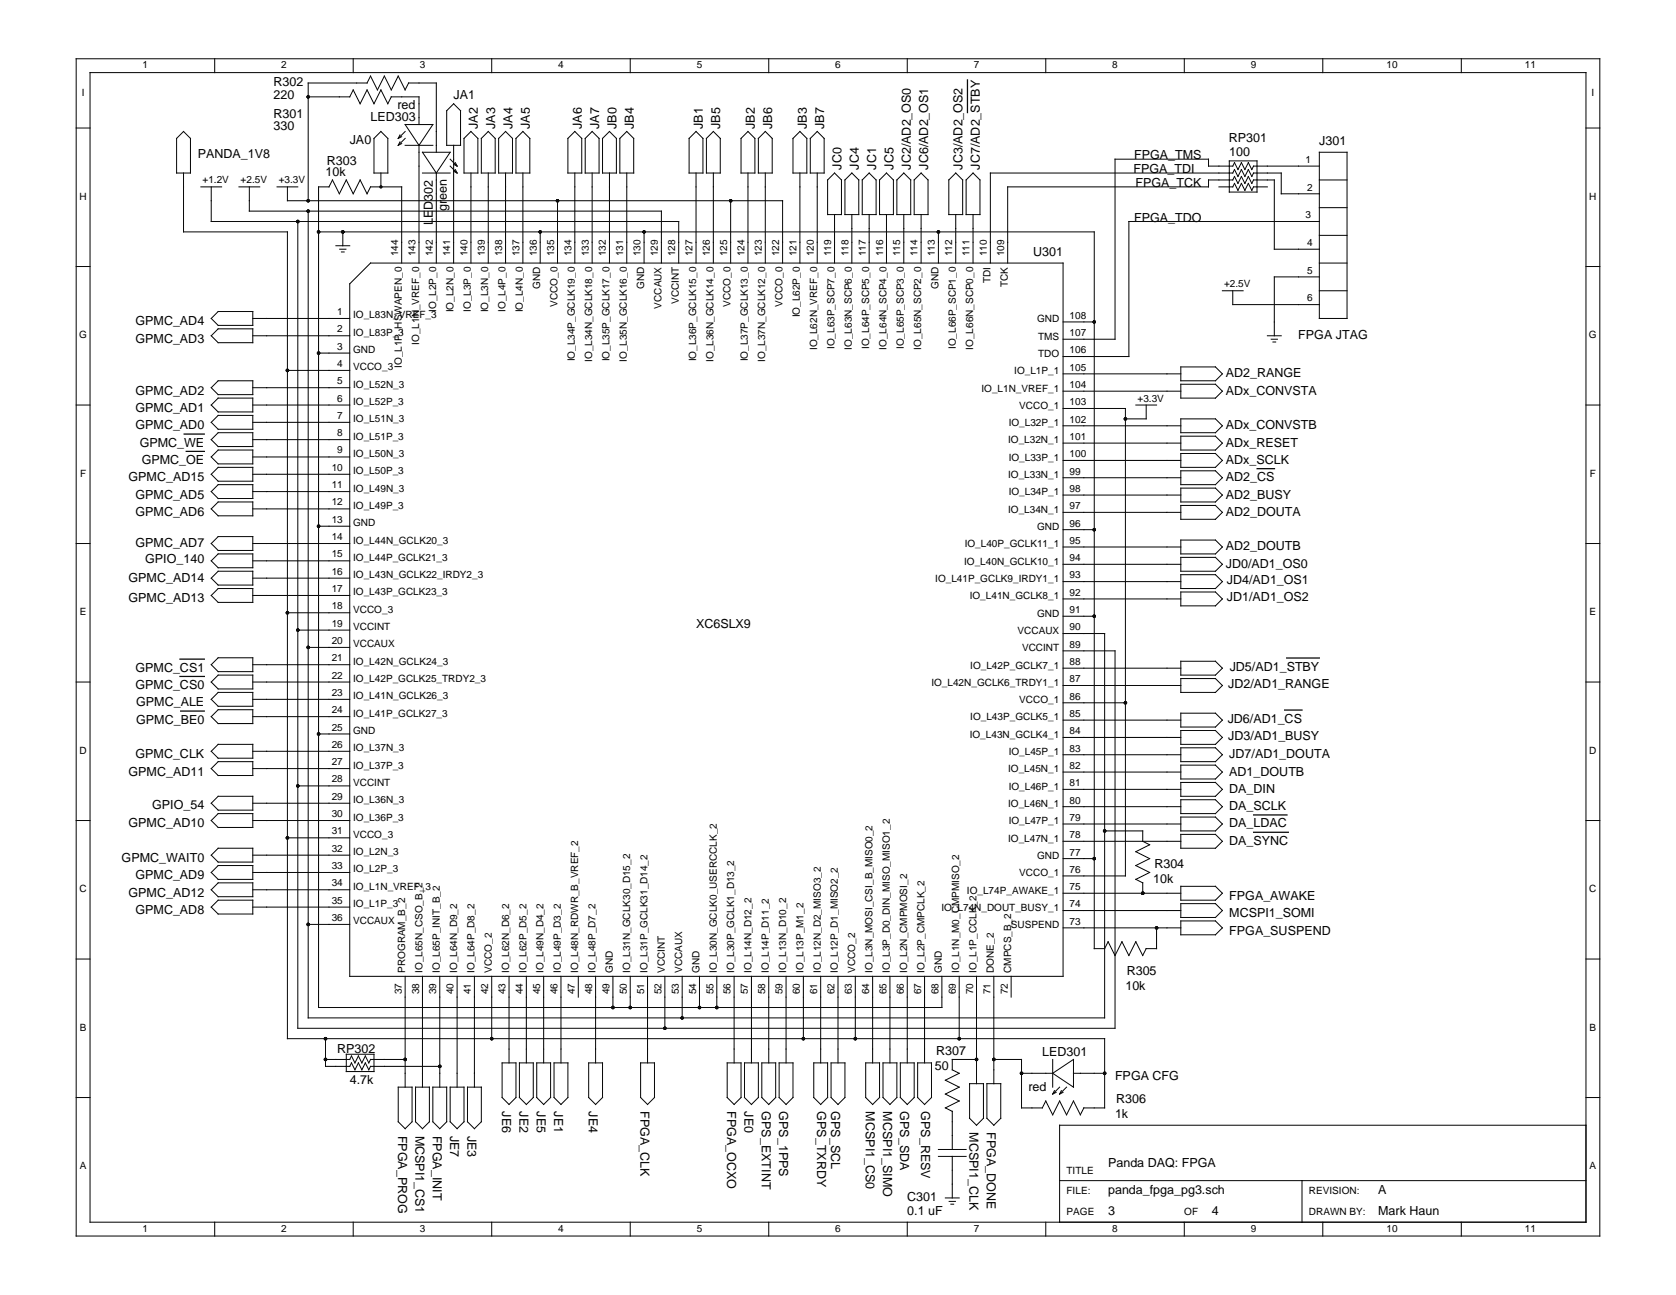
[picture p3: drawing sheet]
<svg xmlns="http://www.w3.org/2000/svg" width="279mm" height="216mm" viewBox="0 0 279 216" stroke-linecap="round" stroke-linejoin="round" font-family="sans-serif">
<g fill="none" stroke="#000" stroke-width=".17">
<path d="M12.7 9.8h254v196.3h-254zM15 12.1h249.4v191.7h-249.4zM35.8 9.8v2.3M51.4 16.1h6.9l.6-1.1 1.1 2.3 1.2-2.3 1.1 2.3 1.2-2.3 1.1 2.3 .6-1.2h4.7v4.7M58.9 9.8v2.3M67.5 15l.6-1.2h4.6v11.6M67.5 15l-1.1-2.3-1.2 2.3-1.1-2.3-1.2 2.3-1.1-2.3-.6 1.1h-9.8v19.7M74.5 18.5l1.1-1.2 1.2 1.2v5.7h-2.3zM82 9.8v2.3M105.1 9.8v2.3M128.2 9.8v2.3M151.2 9.8v2.3"/>
<path d="M174.3 9.8v2.3M197.4 9.8v2.3M220.5 9.8v2.3M243.6 9.8v2.3M12.7 21.3h2.3M30.6 21.9l1.2 1.2v5.7h-2.4v-5.7zM30.6 28.8v9.9h17.3v134.5h136.3v11.5h-3.5l-.6 1.2M33.5 31.2h3.4M35.2 31.2v5.7h77.9v7M39.8 31.2h3.5M41.6 31.2v4h68.7v8.7M46.2 31.2h3.4"/>
<path d="M47.9 31.2v2.3h82.6v10.4M49.6 36.9v134.5h136.3v-62.9h-8.7M51.4 35.2v134.5h132.8v-64.1h-7M53.1 38.7h129.3v119.5h1.8l.5-1.2 1.2 2.3 1.1-2.3 1.2 2.3 1.1-2.3 1.2 2.3 .6-1.1M57.2 38.7v2.3M62.3 23.1l1.2-1.2 1.2 1.2v5.7h-2.4zM63.5 28.8v2.4M66.7 23.7l-.3 .5M66.7 22.5l-.3 .6M67 23.9l-.6 .3M67 22.8l-.6 .3M67.5 24.2h4.7"/>
<path d="M67.5 20.8h4.7l-2.3 3.4zM67.5 21.9l-1.1 1.2M67.5 23.1l-1.1 1.1M69.9 24.2v19.7M70.4 28.8h4.6M70.4 25.4h4.6l-2.3 3.4zM72.7 28.8v15.1M75 27.7l1.2 1.1M75 26.5l1.2 1.2M75.6 24.2v19.7M75.6 27.4l.6 .3M75.6 28.6l.6 .2"/>
<path d="M75.9 27.1l.3 .6M75.9 28.3l.3 .5M78.5 21.9l1.2 1.2v5.7h-2.3v-5.7zM78.5 28.8v15.1M80.2 23.1l1.2-1.2 1.2 1.2v5.7h-2.4zM81.4 28.8v15.1M83.1 23.1l1.2-1.2 1.1 1.2v5.7h-2.3zM84.3 28.8v15.1M86 23.1l1.2-1.2 1.1 1.2v5.7h-2.3zM87.2 28.8v15.1M90.1 38.7v5.2M92.9 33.5v10.4"/>
<path d="M95.8 21.9l1.2 1.2v5.7h-2.3v-5.7zM95.8 28.8v15.1M97.6 23.1l1.1-1.2 1.2 1.2v5.7h-2.3zM98.7 28.8v15.1M100.4 23.1l1.2-1.2 1.2 1.2v5.7h-2.4zM101.6 28.8v15.1M103.3 23.1l1.2-1.2 1.1 1.2v5.7h-2.3zM104.5 28.8v15.1M107.4 38.7v5.2M114.9 23.1l1.1-1.2 1.2 1.2v5.7h-2.3zM116 28.8v15.1M117.8 23.1l1.1-1.2 1.2 1.2v5.7h-2.3z"/>
<path d="M118.9 28.8v15.1M121.8 33.5v10.4M124.7 21.9l1.1 1.2v5.7h-2.3v-5.7zM124.7 28.8v15.1M126.4 23.1l1.2-1.2 1.1 1.2v5.7h-2.3zM127.6 28.8v15.1M132.2 23.1l1.2-1.2 1.1 1.2v5.7h-2.3zM133.4 28.8v15.1M135.1 23.1l1.1-1.2 1.2 1.2v5.7h-2.3zM136.2 28.8v15.1M139.1 35.8v8.1M139.1 28.8l1.2 1.2v5.8h-2.3v-5.8z"/>
<path d="M140.9 30l1.1-1.2 1.2 1.2v5.8h-2.3zM142 35.8v8.1M143.7 30l1.2-1.2 1.2 1.2v5.8h-2.4zM144.9 35.8v8.1M146.6 30l1.2-1.2 1.1 1.2v5.8h-2.3zM147.8 35.8v8.1M149.5 30l1.2-1.2 1.1 1.2v5.8h-2.3zM150.7 35.8v8.1M153.6 28.8l1.1 1.2v5.8h-2.3v-5.8zM153.6 35.8v8.1M156.4 38.7v5.2M158.2 30l1.1-1.2 1.2 1.2v5.8h-2.3z"/>
<path d="M159.3 35.8v8.1M161.1 30l1.1-1.2 1.2 1.2v5.8h-2.3zM162.2 35.8v8.1M203.2 31.2h2.3l.3-.6 .6 1.1 .6-1.1 .5 1.1 .6-1.1 .6 1.1 .3-.5h2.3M204.9 26.8h4.7v5.2h-4.7zM219.9 27.7h-10.9l-.3 .6-.6-1.2-.6 1.2-.5-1.2-.6 1.2-.6-1.2-.3 .6h-4v-1.2h-15.6v30.1h-8.7M219.9 32.3h-6.3v-3.5h-4.6l-.3 .6-.6-1.1-.6 1.1-.5-1.1-.6 1.1-.6-1.1-.3 .5h-40.4v15.1M219.9 36.9h-31.7v22.5h-11M219.9 25.4h4.7v27.7h-4.7zM219.9 30h4.7M219.9 39.2h4.7M219.9 34.6h4.7"/>
<path d="M264.4 21.3h2.3M12.7 44.4h2.3M36.4 51.9h5.7v2.3h-5.7l-1.2-1.1zM36.4 54.8h5.7v2.3h-5.7l-1.2-1.1zM42.1 56h16.2M42.1 53.1h16.2M53.1 58.9h5.2M56 41h2.3M56.6 41.5h1.1M56.9 42h.5M61.8 43.9h115.4v118.9h-118.9v-115.5zM67 43.9v-12.7h-5.2l-.6 1.1-1.2-2.3-1.1 2.3-1.2-2.3-1.1 2.3-1.2-2.3-.5 1.2h-1.8v136.8h103.9v-5.2"/>
<path d="M177.2 53.7h5.2M203.8 48.5h3.4M205.5 48.5v2.3h14.4M211.3 56h2.3M211.9 56.6h1.1M212.2 57h.5M219.9 41.5h-7.5v-11.5h-3.4l-.3 .6-.6-1.2-.6 1.2-.5-1.2-.6 1.2-.6-1.2-.3 .6h-4v1.2h-33.5v12.7M219.9 46.2h-7.5v9.8M219.9 43.9h4.7M219.9 48.5h4.7M264.4 44.4h2.3M12.7 67.5h2.3"/>
<path d="M35.2 64.6l1.2-1.1h5.7v2.3h-5.7zM35.2 79.1l1.2-1.2h5.7v2.3h-5.7zM36.4 69.3h5.7v2.3h-5.7l-1.2-1.2zM36.4 66.4h5.7v2.3h-5.7l-1.2-1.2zM36.4 72.1h5.7v2.4h-5.7l-1.2-1.2zM36.4 75h5.7v2.3h-5.7l-1.2-1.1zM42.1 67.5h16.2M42.1 64.6h16.2M42.1 70.4h16.2M42.1 73.3h16.2M42.1 76.2h16.2M42.1 79.1h16.2"/>
<path d="M47.9 61.8h10.4M177.2 68.1h10.4v77.9h-10.4M177.2 79.6h19.7M177.2 76.8h19.7M177.2 73.9h19.7M177.2 71h19.7M177.2 65.2h19.7M177.2 62.3h19.7M189.3 67.5h3.5M191.1 67.5v2.3h-3.5M196.9 61.2h5.7l1.2 1.1-1.2 1.2h-5.7zM196.9 64.1h5.7l1.2 1.1-1.2 1.2h-5.7z"/>
<path d="M196.9 69.8h5.7l1.2 1.2-1.2 1.1h-5.7zM196.9 72.7h5.7l1.2 1.2-1.2 1.1h-5.7zM196.9 75.6h5.7l1.2 1.2-1.2 1.1h-5.7zM196.9 78.5h5.7l1.2 1.1-1.2 1.2h-5.7zM264.4 67.5h2.3M12.7 90.6h2.3M35.2 96.4l1.2-1.2h5.7v2.3h-5.7zM35.2 82l1.2-1.2h5.7v2.3h-5.7zM35.2 93.5l1.2-1.2h5.7v2.4h-5.7zM36.4 98.1h5.7v2.3h-5.7l-1.2-1.1zM36.4 83.7h5.7v2.3h-5.7l-1.2-1.2zM36.4 89.5h5.7v2.3h-5.7l-1.2-1.2z"/>
<path d="M42.1 90.6h16.2M42.1 82h16.2M42.1 84.8h16.2M42.1 93.5h16.2M42.1 96.4h16.2M42.1 99.3h16.2M53.1 87.7h5.2M177.2 97h19.7M177.2 99.9h19.7M177.2 94.1h19.7M177.2 91.2h19.7M177.2 88.3h5.2"/>
<path d="M177.2 85.4h19.7M177.2 82.5h19.7M196.9 81.4h5.7l1.2 1.1-1.2 1.2h-5.7zM196.9 84.3h5.7l1.2 1.1-1.2 1.2h-5.7zM196.9 90h5.7l1.2 1.2-1.2 1.1h-5.7zM196.9 92.9h5.7l1.2 1.2-1.2 1.1h-5.7zM196.9 95.8h5.7l1.2 1.2-1.2 1.1h-5.7zM196.9 98.7h5.7l1.2 1.2-1.2 1.1h-5.7zM264.4 90.6h2.3M12.7 113.7h2.3M35.2 110.8l1.2-1.1h5.7v2.3h-5.7zM36.4 115.4h5.7v2.3h-5.7l-1.2-1.1z"/>
<path d="M36.4 112.6h5.7v2.3h-5.7l-1.2-1.2zM36.4 118.3h5.7v2.3h-5.7l-1.2-1.1zM42.1 113.7h16.2M42.1 110.8h16.2M42.1 116.6h16.2M42.1 119.5h16.2M47.9 102.2h10.4M49.6 105h8.7M51.4 107.9h6.9M177.2 114.3h19.7M177.2 111.4h19.7M177.2 117.2h10.4"/>
<path d="M177.2 102.7h5.2M196.9 110.2h5.7l1.2 1.2-1.2 1.2h-5.7zM196.9 113.1h5.7l1.2 1.2-1.2 1.1h-5.7zM196.9 118.9h5.7l1.2 1.2-1.2 1.1h-5.7zM264.4 113.7h2.3M12.7 136.8h2.3M35.2 125.3l1.2-1.2h5.7v2.3h-5.7zM36.4 127h5.7v2.3h-5.7l-1.2-1.2zM36.4 132.8h5.7v2.3h-5.7l-1.2-1.2zM36.4 135.6h5.7v2.4h-5.7l-1.2-1.2zM42.1 136.8h16.2M42.1 125.3h16.2"/>
<path d="M42.1 128.1h16.2M42.1 133.9h16.2M47.9 139.7h10.4M49.6 131h8.7M53.1 122.4h5.2M177.2 120.1h19.7M177.2 122.9h19.7M177.2 125.8h19.7M177.2 137.4h19.7M177.2 134.5h19.7M177.2 131.6h19.7M177.2 128.7h19.7"/>
<path d="M184.2 138.5h6.3v1.8l1.2 .5-2.4 1.2 2.4 1.1-2.4 1.2 2.4 1.2-2.4 1.1 1.2 .6M196.9 121.8h5.7l1.2 1.1-1.2 1.2h-5.7zM196.9 124.7h5.7l1.2 1.1-1.2 1.2h-5.7zM196.9 127.6h5.7l1.2 1.1-1.2 1.2h-5.7zM196.9 130.4h5.7l1.2 1.2-1.2 1.2h-5.7zM196.9 133.3h5.7l1.2 1.2-1.2 1.1h-5.7zM196.9 136.2h5.7l1.2 1.2-1.2 1.1h-5.7zM196.9 139.1h5.7l1.2 1.2-1.2 1.1h-5.7zM264.4 136.8h2.3M12.7 159.9h2.3M35.2 142.6l1.2-1.2h5.7v2.3h-5.7zM36.4 144.3h5.7v2.3h-5.7l-1.2-1.1z"/>
<path d="M36.4 147.2h5.7v2.3h-5.7l-1.2-1.2zM36.4 150.1h5.7v2.3h-5.7l-1.2-1.2zM42.1 142.6h16.2M42.1 145.5h16.2M42.1 148.3h16.2M42.1 151.2h16.2M51.4 154.1h6.9M177.2 154.7h19.7M177.2 151.8h19.7M177.2 148.9h19.7M177.2 143.1h5.2M177.2 140.3h19.7"/>
<path d="M190.5 147.2v1.7M192.8 154.7v3.5h-1.7M196.9 147.8h5.7l1.2 1.1-1.2 1.2h-5.7zM196.9 150.7h5.7l1.2 1.1-1.2 1.2h-5.7zM196.9 153.5h5.7l1.2 1.2-1.2 1.1h-5.7zM264.4 159.9h2.3M54.3 176.6h4l.3-.5 .6 1.1 .5-1.1 .6 1.1 .6-1.1 .6 1.1 .3-.6h5.7M54.3 173.2v4.6h4l.3-.6 .6 1.2 .5-1.2 .6 1.2 .6-1.2 .6 1.2 .3-.6h11.5M57.7 175.8h4.6v2.8h-4.6zM67.5 162.8v18.4M70.4 162.8v18.4M73.3 162.8v18.4"/>
<path d="M76.2 162.8v18.4M79.1 162.8v18.4M82 162.8v10.4M83.7 177.2h2.3v5.8l-1.1 1.1-1.2-1.1zM84.9 162.8v14.4M86.6 177.2h2.3v5.8l-1.2 1.1-1.1-1.1zM87.7 162.8v14.4M89.5 177.2h2.3v5.8l-1.2 1.1-1.1-1.1zM90.6 162.8v14.4M92.4 177.2h2.3v5.8l-1.2 1.1-1.1-1.1zM93.5 162.8v14.4M96.4 162.8v3.4"/>
<path d="M98.1 177.2h2.3v5.8l-1.1 1.1-1.2-1.1zM99.3 162.8v14.4M102.2 162.8v5.2M105.1 162.8v5.2M106.8 177.2h2.3v5.8l-1.1 1.1-1.2-1.1zM108 162.8v14.4M110.8 162.8v8.6M113.7 162.8v6.9M116.6 162.8v5.2M119.5 162.8v5.2M121.2 177.2h2.3v5.8l-1.1 1.1-1.2-1.1zM122.4 162.8v14.4"/>
<path d="M124.1 177.2h2.3v5.8l-1.1 1.1-1.2-1.1zM125.3 162.8v14.4M127 177.2h2.3v5.8l-1.1 1.1-1.2-1.1zM128.2 162.8v14.4M129.9 177.2h2.3v5.8l-1.2 1.1-1.1-1.1zM131 162.8v14.4M133.9 162.8v10.4M135.7 177.2h2.3v5.8l-1.2 1.1-1.1-1.1zM136.8 162.8v14.4M138.5 177.2h2.4v5.8l-1.2 1.1-1.2-1.1zM139.7 162.8v14.4M142.6 162.8v10.4"/>
<path d="M144.3 177.2h2.3v5.8l-1.1 1.1-1.2-1.1zM145.5 162.8v14.4M147.2 177.2h2.3v5.8l-1.1 1.1-1.2-1.1zM148.4 162.8v14.4M150.1 177.2h2.3v5.8l-1.2 1.1-1.1-1.1zM151.2 162.8v14.4M153 177.2h2.3v5.8l-1.2 1.1-1.1-1.1zM154.1 162.8v14.4M159.9 162.8v10.4M162.8 162.8v17.9M162.8 176.6h-4v1.8l1.1 .5-2.3 1.2 2.3 1.1-2.3 1.2 2.3 1.2-2.3 1.1 1.2 .6M165.7 162.8v17.9"/>
<path d="M165.7 176.6h4.6v8.1h3.5l.5-1.1 1.2 2.3 1.1-2.3 1.2 2.3 1.2-2.3 1.1 2.3M168.6 162.8v3.4M170.3 178.9h5.2M175.5 178.9l3.5-2.3v4.6zM175.5 176.6v4.6M179 178.9h5.2M12.7 183h2.3M66.4 181.2h2.3v5.8l-1.2 1.2-1.1-1.2zM69.3 181.2h2.3v5.8l-1.2 1.2-1.1-1.2zM72.2 181.2h2.3v5.8l-1.2 1.2-1.1-1.2zM75 181.2h2.4v5.8l-1.2 1.2-1.2-1.2zM77.9 181.2h2.3v5.8l-1.1 1.2-1.2-1.2z"/>
<path d="M156.4 191.6h4.7M156.4 192.8h4.7M157.6 199.7h2.3M158.8 185.3v6.3M158.8 192.8v6.9M161.6 180.7h2.3v5.7l-1.1 1.2-1.2-1.2zM164.5 180.7h2.3v5.7l-1.1 1.2-1.2-1.2zM175.8 181.8l-.3 .6M176.1 182.1l-.6 .3M176.6 196.8h87.8M176.6 181.2l-1.1 1.2M176.9 181.8l-.3 .6"/>
<path d="M177.2 182.1l-.6 .3M177.8 181.2l-1.2 1.2M217.1 196.8v7M264.4 183h2.3M264.4 187.6h-87.8v16.2M35.8 203.8v2.3M58.9 203.8v2.3M82 203.8v2.3M105.1 203.8v2.3M128.2 203.8v2.3M151.2 203.8v2.3M158.2 200.3h1.1"/>
<path d="M158.5 200.8h.5M174.3 203.8v2.3M197.4 203.8v2.3M220.5 203.8v2.3M243.6 203.8v2.3"/>
</g>
<path d="M161.3 13.3v5.5M30.7 72.4h3.4M31 75.3h3.1M209.6 78.1h2.9M30 109.9h4.1M30 112.8h4.1M30.1 118.5h4M214.2 118.4h2.9M214.5 109.7h5.4M209 135.9h5.5M209 138.8h5.8" fill="none" stroke="#000" stroke-width=".21"/>
<g fill="#000">
<circle cx="51.4" cy="16.1" r=".29"/>
<circle cx="49.6" cy="36.9" r=".29"/>
<circle cx="51.4" cy="35.2" r=".29"/>
<circle cx="51.4" cy="33.5" r=".29"/>
<circle cx="53.1" cy="38.7" r=".29"/>
<circle cx="57.1" cy="38.7" r=".29"/>
<circle cx="63.5" cy="31.2" r=".29"/>
<circle cx="90.1" cy="38.7" r=".29"/>
<circle cx="92.9" cy="33.5" r=".29"/>
<circle cx="107.4" cy="38.7" r=".29"/>
<circle cx="121.8" cy="33.5" r=".29"/>
<circle cx="156.4" cy="38.7" r=".29"/>
<circle cx="53.1" cy="58.9" r=".29"/>
<circle cx="182.4" cy="53.7" r=".29"/>
<circle cx="47.9" cy="61.8" r=".29"/>
<circle cx="187.6" cy="69.8" r=".29"/>
<circle cx="53.1" cy="87.7" r=".29"/>
<circle cx="182.4" cy="88.3" r=".29"/>
<circle cx="47.9" cy="102.2" r=".29"/>
<circle cx="49.6" cy="105" r=".29"/>
<circle cx="51.4" cy="107.9" r=".29"/>
<circle cx="182.4" cy="102.7" r=".29"/>
<circle cx="187.6" cy="117.2" r=".29"/>
<circle cx="47.9" cy="139.7" r=".29"/>
<circle cx="49.6" cy="131" r=".29"/>
<circle cx="53.1" cy="122.4" r=".29"/>
<circle cx="184.1" cy="138.5" r=".29"/>
<circle cx="51.4" cy="154.1" r=".29"/>
<circle cx="182.4" cy="143.1" r=".29"/>
<circle cx="190.5" cy="148.9" r=".29"/>
<circle cx="192.8" cy="154.7" r=".29"/>
<circle cx="54.3" cy="176.6" r=".29"/>
<circle cx="54.3" cy="173.2" r=".29"/>
<circle cx="67.5" cy="176.6" r=".29"/>
<circle cx="73.3" cy="177.8" r=".29"/>
<circle cx="82" cy="173.2" r=".29"/>
<circle cx="102.2" cy="168" r=".29"/>
<circle cx="105.1" cy="168" r=".29"/>
<circle cx="110.8" cy="171.4" r=".29"/>
<circle cx="113.7" cy="169.7" r=".29"/>
<circle cx="116.6" cy="168" r=".29"/>
<circle cx="119.5" cy="168" r=".29"/>
<circle cx="133.9" cy="173.2" r=".29"/>
<circle cx="142.6" cy="173.2" r=".29"/>
<circle cx="159.9" cy="173.2" r=".29"/>
<circle cx="162.8" cy="176.6" r=".29"/>
<circle cx="165.7" cy="176.6" r=".29"/>
<circle cx="170.3" cy="178.9" r=".29"/>
<circle cx="184.1" cy="178.9" r=".29"/>
</g>
<g font-size="2.1">
<text x="45.6" y="16.5">220</text>
<text x="45.6" y="14.4">R302</text>
<text x="75.6" y="16.5">JA1</text>
<text x="45.6" y="21.7">330</text>
<text x="45.6" y="19.6">R301</text>
<text x="61.8" y="20.2">LED303</text>
<text x="66.3" y="18.2">red</text>
<text x="79.7" y="21.5" transform="rotate(-90 79.7 21.5)">JA2</text>
<text x="82.5" y="21.5" transform="rotate(-90 82.5 21.5)">JA3</text>
<text x="85.4" y="21.5" transform="rotate(-90 85.4 21.5)">JA4</text>
<text x="88.3" y="21.5" transform="rotate(-90 88.3 21.5)">JA5</text>
<text x="97" y="21.5" transform="rotate(-90 97 21.5)">JA6</text>
<text x="99.9" y="21.5" transform="rotate(-90 99.9 21.5)">JA7</text>
<text x="102.8" y="21.5" transform="rotate(-90 102.8 21.5)">JB0</text>
<text x="105.6" y="21.5" transform="rotate(-90 105.6 21.5)">JB4</text>
<text x="117.2" y="21.5" transform="rotate(-90 117.2 21.5)">JB1</text>
<text x="120.1" y="21.5" transform="rotate(-90 120.1 21.5)">JB5</text>
<text x="125.8" y="21.5" transform="rotate(-90 125.8 21.5)">JB2</text>
<text x="128.7" y="21.5" transform="rotate(-90 128.7 21.5)">JB6</text>
<text x="134.5" y="21.5" transform="rotate(-90 134.5 21.5)">JB3</text>
<text x="137.4" y="21.5" transform="rotate(-90 137.4 21.5)">JB7</text>
<text x="204.9" y="23.7">RP301</text>
<text x="33" y="26.3">PANDA_1V8</text>
<text x="54.3" y="29.4">10k</text>
<text x="54.5" y="27.5">R303</text>
<text x="58.3" y="24">JA0</text>
<text x="140.3" y="28.3" transform="rotate(-90 140.3 28.3)">JC0</text>
<text x="143.2" y="28.3" transform="rotate(-90 143.2 28.3)">JC4</text>
<text x="146" y="28.3" transform="rotate(-90 146 28.3)">JC1</text>
<text x="148.9" y="28.3" transform="rotate(-90 148.9 28.3)">JC5</text>
<text x="151.8" y="28.3" transform="rotate(-90 151.8 28.3)">JC2/AD2_OS0</text>
<text x="154.7" y="28.3" transform="rotate(-90 154.7 28.3)">JC6/AD2_OS1</text>
<text x="160.5" y="28.3" transform="rotate(-90 160.5 28.3)">JC3/AD2_OS2</text>
<text x="163.4" y="28.3" transform="rotate(-90 163.4 28.3)">JC7/AD2_STBY</text>
<text x="189" y="28.8">FPGA_TDI</text>
<text x="189.1" y="26.5">FPGA_TMS</text>
<text x="204.9" y="26">100</text>
<text x="219.9" y="24.2">J301</text>
<text x="74.5" y="35.2" transform="rotate(-90 74.5 35.2)">green</text>
<text x="189.3" y="31.2">FPGA_TCK</text>
<text x="72.2" y="37.5" transform="rotate(-90 72.2 37.5)">LED302</text>
<text x="189.1" y="36.9">FPGA_TDO</text>
<text x="172.2" y="42.7">U301</text>
<text x="22.6" y="54.2">GPMC_AD4</text>
<text x="22.6" y="57.1">GPMC_AD3</text>
<text x="216.4" y="56.6">FPGA JTAG</text>
<text x="22.6" y="65.8">GPMC_AD2</text>
<text x="204.4" y="62.9">AD2_RANGE</text>
<text x="204.4" y="65.8">ADx_CONVSTA</text>
<text x="22.6" y="68.7">GPMC_AD1</text>
<text x="22.6" y="71.6">GPMC_AD0</text>
<text x="204.4" y="71.6">ADx_CONVSTB</text>
<text x="23.3" y="74.5">GPMC_WE</text>
<text x="23.6" y="77.3">GPMC_OE</text>
<text x="204.4" y="74.5">ADx_RESET</text>
<text x="204.4" y="77.3">ADx_SCLK</text>
<text x="21.4" y="80.2">GPMC_AD15</text>
<text x="22.6" y="83.1">GPMC_AD5</text>
<text x="204.4" y="80.2">AD2_CS</text>
<text x="204.4" y="83.1">AD2_BUSY</text>
<text x="22.6" y="86">GPMC_AD6</text>
<text x="204.4" y="86">AD2_DOUTA</text>
<text x="22.6" y="91.2">GPMC_AD7</text>
<text x="24.2" y="93.9">GPIO_140</text>
<text x="204.4" y="94.7">JD0/AD1_OS0</text>
<text x="204.4" y="91.8">AD2_DOUTB</text>
<text x="21.4" y="100.4">GPMC_AD13</text>
<text x="21.4" y="97">GPMC_AD14</text>
<text x="204.5" y="97.4">JD4/AD1_OS1</text>
<text x="204.5" y="100.2">JD1/AD1_OS2</text>
<text x="116" y="104.8">XC6SLX9</text>
<text x="22.6" y="112">GPMC_CS1</text>
<text x="205" y="111.8">JD5/AD1_STBY</text>
<text x="22.6" y="114.9">GPMC_CS0</text>
<text x="22.7" y="117.7">GPMC_ALE</text>
<text x="204.8" y="114.7">JD2/AD1_RANGE</text>
<text x="22.7" y="120.6">GPMC_BE0</text>
<text x="204.7" y="120.5">JD6/AD1_CS</text>
<text x="204.8" y="123.3">JD3/AD1_BUSY</text>
<text x="21.4" y="129.3">GPMC_AD11</text>
<text x="22.6" y="126.4">GPMC_CLK</text>
<text x="204.9" y="126.4">JD7/AD1_DOUTA</text>
<text x="204.9" y="129.3">AD1_DOUTB</text>
<text x="21.4" y="138">GPMC_AD10</text>
<text x="25.4" y="134.9">GPIO_54</text>
<text x="204.9" y="132.2">DA_DIN</text>
<text x="204.9" y="135.1">DA_SCLK</text>
<text x="204.9" y="138">DA_LDAC</text>
<text x="20.3" y="143.7">GPMC_WAIT0</text>
<text x="204.9" y="140.8">DA_SYNC</text>
<text x="21.4" y="149.5">GPMC_AD12</text>
<text x="22.6" y="146.6">GPMC_AD9</text>
<text x="192.2" y="147.2">10k</text>
<text x="192.4" y="144.7">R304</text>
<text x="22.6" y="152.4">GPMC_AD8</text>
<text x="204.9" y="153">MCSPI1_SOMI</text>
<text x="204.9" y="155.8">FPGA_SUSPEND</text>
<text x="204.9" y="150.1">FPGA_AWAKE</text>
<text x="187.6" y="165.1">10k</text>
<text x="187.8" y="162.6">R305</text>
<text x="56.2" y="175.5">RP302</text>
<text x="155.9" y="178.4">50</text>
<text x="156.1" y="175.9">R307</text>
<text x="173.7" y="176.1">LED301</text>
<text x="58.3" y="180.7">4.7k</text>
<text x="83.7" y="185.3" transform="rotate(90 83.7 185.3)">JE6</text>
<text x="86.6" y="185.3" transform="rotate(90 86.6 185.3)">JE2</text>
<text x="89.5" y="185.3" transform="rotate(90 89.5 185.3)">JE5</text>
<text x="92.4" y="185.3" transform="rotate(90 92.4 185.3)">JE1</text>
<text x="98.1" y="185.3" transform="rotate(90 98.1 185.3)">JE4</text>
<text x="106.8" y="185.3" transform="rotate(90 106.8 185.3)">FPGA_CLK</text>
<text x="121.2" y="185.3" transform="rotate(90 121.2 185.3)">FPGA_OCXO</text>
<text x="124.1" y="185.3" transform="rotate(90 124.1 185.3)">JE0</text>
<text x="127" y="185.3" transform="rotate(90 127 185.3)">GPS_EXTINT</text>
<text x="129.9" y="185.3" transform="rotate(90 129.9 185.3)">GPS_1PPS</text>
<text x="136.2" y="185.3" transform="rotate(90 136.2 185.3)">GPS_TXRDY</text>
<text x="138.5" y="185.3" transform="rotate(90 138.5 185.3)">GPS_SCL</text>
<text x="144.3" y="185.3" transform="rotate(90 144.3 185.3)">MCSPI1_CS0</text>
<text x="147.2" y="185.3" transform="rotate(90 147.2 185.3)">MCSPI1_SIMO</text>
<text x="150.1" y="185.3" transform="rotate(90 150.1 185.3)">GPS_SDA</text>
<text x="153.6" y="185.3" transform="rotate(90 153.6 185.3)">GPS_RESV</text>
<text x="171.4" y="181.8">red</text>
<text x="185.9" y="180.1">FPGA CFG</text>
<text x="186.1" y="183.9">R306</text>
<text x="66.4" y="189.3" transform="rotate(90 66.4 189.3)">FPGA_PROG</text>
<text x="69.3" y="189.3" transform="rotate(90 69.3 189.3)">MCSPI1_CS1</text>
<text x="72.2" y="189.3" transform="rotate(90 72.2 189.3)">FPGA_INIT</text>
<text x="75" y="189.3" transform="rotate(90 75 189.3)">JE7</text>
<text x="77.9" y="189.3" transform="rotate(90 77.9 189.3)">JE3</text>
<text x="161.6" y="188.8" transform="rotate(90 161.6 188.8)">MCSPI1_CLK</text>
<text x="164.5" y="188.8" transform="rotate(90 164.5 188.8)">FPGA_DONE</text>
<text x="185.9" y="186.4">1k</text>
<text x="184.7" y="194.5">Panda DAQ: FPGA</text>
<text x="151.2" y="200.3">C301</text>
<text x="151.2" y="202.6">0.1 uF</text>
<text x="184.7" y="199.1">panda_fpga_pg3.sch</text>
<text x="184.7" y="202.6">3</text>
<text x="202" y="202.6">4</text>
<text x="229.8" y="202.6">Mark Haun</text>
<text x="229.8" y="199.1">A</text>
</g>
<g font-size="1.7">
<text x="23.8" y="11.4">1</text>
<text x="46.9" y="11.4">2</text>
<text x="70" y="11.4">3</text>
<text x="93.1" y="11.4">4</text>
<text x="116.1" y="11.4">5</text>
<text x="139.2" y="11.4">6</text>
<text x="162.3" y="11.4">7</text>
<text x="185.4" y="11.4">8</text>
<text x="208.5" y="11.4">9</text>
<text x="231.1" y="11.4">10</text>
<text x="254.2" y="11.4">11</text>
<text x="13.6" y="16">I</text>
<text x="265.3" y="16">I</text>
<text x="217.6" y="27.1">1</text>
<text x="13.3" y="33.3">H</text>
<text x="33.8" y="30.6">+1.2V</text>
<text x="40.1" y="30.6">+2.5V</text>
<text x="46.5" y="30.6">+3.3V</text>
<text x="217.9" y="31.8">2</text>
<text x="264.9" y="33.3">H</text>
<text x="217.6" y="36.4">3</text>
<text x="217.9" y="41">4</text>
<text x="66.4" y="42.8" transform="rotate(-90 66.4 42.8)">144</text>
<text x="69.3" y="42.8" transform="rotate(-90 69.3 42.8)">143</text>
<text x="72.2" y="42.8" transform="rotate(-90 72.2 42.8)">142</text>
<text x="75" y="42.8" transform="rotate(-90 75 42.8)">141</text>
<text x="77.9" y="42.8" transform="rotate(-90 77.9 42.8)">140</text>
<text x="80.8" y="42.8" transform="rotate(-90 80.8 42.8)">139</text>
<text x="83.7" y="42.8" transform="rotate(-90 83.7 42.8)">138</text>
<text x="86.6" y="42.8" transform="rotate(-90 86.6 42.8)">137</text>
<text x="89.5" y="42.8" transform="rotate(-90 89.5 42.8)">136</text>
<text x="92.4" y="42.8" transform="rotate(-90 92.4 42.8)">135</text>
<text x="95.2" y="42.8" transform="rotate(-90 95.2 42.8)">134</text>
<text x="98.1" y="42.8" transform="rotate(-90 98.1 42.8)">133</text>
<text x="101" y="42.8" transform="rotate(-90 101 42.8)">132</text>
<text x="103.9" y="42.8" transform="rotate(-90 103.9 42.8)">131</text>
<text x="106.8" y="42.8" transform="rotate(-90 106.8 42.8)">130</text>
<text x="109.7" y="42.8" transform="rotate(-90 109.7 42.8)">129</text>
<text x="112.6" y="42.8" transform="rotate(-90 112.6 42.8)">128</text>
<text x="115.5" y="42.8" transform="rotate(-90 115.5 42.8)">127</text>
<text x="118.3" y="42.8" transform="rotate(-90 118.3 42.8)">126</text>
<text x="121.2" y="42.8" transform="rotate(-90 121.2 42.8)">125</text>
<text x="124.1" y="42.8" transform="rotate(-90 124.1 42.8)">124</text>
<text x="127" y="42.8" transform="rotate(-90 127 42.8)">123</text>
<text x="129.9" y="42.8" transform="rotate(-90 129.9 42.8)">122</text>
<text x="132.8" y="42.8" transform="rotate(-90 132.8 42.8)">121</text>
<text x="135.7" y="42.8" transform="rotate(-90 135.7 42.8)">120</text>
<text x="138.5" y="42.8" transform="rotate(-90 138.5 42.8)">119</text>
<text x="141.4" y="42.8" transform="rotate(-90 141.4 42.8)">118</text>
<text x="144.3" y="42.8" transform="rotate(-90 144.3 42.8)">117</text>
<text x="147.2" y="42.8" transform="rotate(-90 147.2 42.8)">116</text>
<text x="150.1" y="42.8" transform="rotate(-90 150.1 42.8)">115</text>
<text x="153" y="42.8" transform="rotate(-90 153 42.8)">114</text>
<text x="155.9" y="42.8" transform="rotate(-90 155.9 42.8)">113</text>
<text x="158.7" y="42.8" transform="rotate(-90 158.7 42.8)">112</text>
<text x="161.6" y="42.8" transform="rotate(-90 161.6 42.8)">111</text>
<text x="164.5" y="42.8" transform="rotate(-90 164.5 42.8)">110</text>
<text x="165.1" y="47.2" transform="rotate(-90 165.1 47.2)">TDI</text>
<text x="167.4" y="42.8" transform="rotate(-90 167.4 42.8)">109</text>
<text x="168" y="47.8" transform="rotate(-90 168 47.8)">TCK</text>
<text x="204.1" y="47.9">+2.5V</text>
<text x="217.9" y="45.6">5</text>
<text x="56.2" y="52.5">1</text>
<text x="58.9" y="53.1">IO_L83N_VREF_3</text>
<text x="72.7" y="52" transform="rotate(-90 72.7 52)">IO_L2P_0</text>
<text x="75.6" y="52.1" transform="rotate(-90 75.6 52.1)">IO_L2N_0</text>
<text x="78.5" y="52" transform="rotate(-90 78.5 52)">IO_L3P_0</text>
<text x="81.4" y="52.1" transform="rotate(-90 81.4 52.1)">IO_L3N_0</text>
<text x="84.3" y="52" transform="rotate(-90 84.3 52)">IO_L4P_0</text>
<text x="87.2" y="52.1" transform="rotate(-90 87.2 52.1)">IO_L4N_0</text>
<text x="90.1" y="48.2" transform="rotate(-90 90.1 48.2)">GND</text>
<text x="92.9" y="51.2" transform="rotate(-90 92.9 51.2)">VCCO_0</text>
<text x="107.4" y="48.2" transform="rotate(-90 107.4 48.2)">GND</text>
<text x="110.3" y="51.4" transform="rotate(-90 110.3 51.4)">VCCAUX</text>
<text x="113.1" y="50.7" transform="rotate(-90 113.1 50.7)">VCCINT</text>
<text x="121.8" y="51.2" transform="rotate(-90 121.8 51.2)">VCCO_0</text>
<text x="130.5" y="51.2" transform="rotate(-90 130.5 51.2)">VCCO_0</text>
<text x="133.3" y="52.9" transform="rotate(-90 133.3 52.9)">IO_L62P_0</text>
<text x="156.4" y="48.2" transform="rotate(-90 156.4 48.2)">GND</text>
<text x="172.9" y="53.7">GND</text>
<text x="178.3" y="53.2">108</text>
<text x="217.9" y="50.3">6</text>
<text x="13.2" y="56.4">G</text>
<text x="56.2" y="55.4">2</text>
<text x="56.2" y="58.3">3</text>
<text x="58.9" y="56">IO_L83P_3</text>
<text x="58.9" y="58.9">GND</text>
<text x="69.9" y="57.5" transform="rotate(-90 69.9 57.5)">IO_L1N_VREF_0</text>
<text x="136.2" y="58.4" transform="rotate(-90 136.2 58.4)">IO_L62N_VREF_0</text>
<text x="139.1" y="58.2" transform="rotate(-90 139.1 58.2)">IO_L63P_SCP7_0</text>
<text x="142" y="58.3" transform="rotate(-90 142 58.3)">IO_L63N_SCP6_0</text>
<text x="144.9" y="58.2" transform="rotate(-90 144.9 58.2)">IO_L64P_SCP5_0</text>
<text x="147.8" y="58.3" transform="rotate(-90 147.8 58.3)">IO_L64N_SCP4_0</text>
<text x="150.7" y="58.2" transform="rotate(-90 150.7 58.2)">IO_L65P_SCP3_0</text>
<text x="153.6" y="58.3" transform="rotate(-90 153.6 58.3)">IO_L65N_SCP2_0</text>
<text x="159.3" y="58.2" transform="rotate(-90 159.3 58.2)">IO_L66P_SCP1_0</text>
<text x="162.2" y="58.3" transform="rotate(-90 162.2 58.3)">IO_L66N_SCP0_0</text>
<text x="173.1" y="59.5">TDO</text>
<text x="173.1" y="56.6">TMS</text>
<text x="178.3" y="58.9">106</text>
<text x="178.3" y="56">107</text>
<text x="264.9" y="56.4">G</text>
<text x="56.2" y="61.2">4</text>
<text x="56.2" y="64.1">5</text>
<text x="58.9" y="61.8">VCCO_3</text>
<text x="58.9" y="64.6">IO_L52N_3</text>
<text x="67" y="61.4" transform="rotate(-90 67 61.4)">IO_L1P_HSWAPEN_0</text>
<text x="95.8" y="60.2" transform="rotate(-90 95.8 60.2)">IO_L34P_GCLK19_0</text>
<text x="98.7" y="60.3" transform="rotate(-90 98.7 60.3)">IO_L34N_GCLK18_0</text>
<text x="101.6" y="60.2" transform="rotate(-90 101.6 60.2)">IO_L35P_GCLK17_0</text>
<text x="104.5" y="60.3" transform="rotate(-90 104.5 60.3)">IO_L35N_GCLK16_0</text>
<text x="116" y="60.2" transform="rotate(-90 116 60.2)">IO_L36P_GCLK15_0</text>
<text x="118.9" y="60.3" transform="rotate(-90 118.9 60.3)">IO_L36N_GCLK14_0</text>
<text x="124.7" y="60.2" transform="rotate(-90 124.7 60.2)">IO_L37P_GCLK13_0</text>
<text x="127.6" y="60.3" transform="rotate(-90 127.6 60.3)">IO_L37N_GCLK12_0</text>
<text x="163.6" y="65.3">IO_L1N_VREF_1</text>
<text x="169.1" y="62.4">IO_L1P_1</text>
<text x="178.3" y="64.7">104</text>
<text x="178.3" y="61.8">105</text>
<text x="56.2" y="66.9">6</text>
<text x="56.2" y="69.8">7</text>
<text x="58.9" y="67.5">IO_L52P_3</text>
<text x="58.9" y="70.4">IO_L51N_3</text>
<text x="168.2" y="71">IO_L32P_1</text>
<text x="169.9" y="68.2">VCCO_1</text>
<text x="178.3" y="70.5">102</text>
<text x="178.3" y="67.6">103</text>
<text x="189.6" y="66.9">+3.3V</text>
<text x="56.2" y="72.7">8</text>
<text x="56.2" y="75.6">9</text>
<text x="58.9" y="73.3">IO_L51P_3</text>
<text x="58.9" y="76.2">IO_L50N_3</text>
<text x="168.1" y="73.9">IO_L32N_1</text>
<text x="168.2" y="76.8">IO_L33P_1</text>
<text x="178.3" y="76.2">100</text>
<text x="178.3" y="73.4">101</text>
<text x="13.3" y="79.5">F</text>
<text x="55.3" y="78.5">10</text>
<text x="55.3" y="81.4">11</text>
<text x="58.9" y="79.1">IO_L50P_3</text>
<text x="58.9" y="82">IO_L49N_3</text>
<text x="168.1" y="79.7">IO_L33N_1</text>
<text x="168.2" y="82.6">IO_L34P_1</text>
<text x="178.3" y="82">98</text>
<text x="178.3" y="79.1">99</text>
<text x="265" y="79.5">F</text>
<text x="55.3" y="84.3">12</text>
<text x="55.3" y="87.2">13</text>
<text x="58.9" y="84.8">IO_L49P_3</text>
<text x="58.9" y="87.7">GND</text>
<text x="168.1" y="85.5">IO_L34N_1</text>
<text x="172.9" y="88.4">GND</text>
<text x="178.3" y="87.8">96</text>
<text x="178.3" y="84.9">97</text>
<text x="55.3" y="90">14</text>
<text x="55.3" y="92.9">15</text>
<text x="55.3" y="95.8">16</text>
<text x="58.9" y="90.6">IO_L44N_GCLK20_3</text>
<text x="58.9" y="93.5">IO_L44P_GCLK21_3</text>
<text x="160.7" y="94.1">IO_L40N_GCLK10_1</text>
<text x="160.8" y="91.3">IO_L40P_GCLK11_1</text>
<text x="178.3" y="93.6">94</text>
<text x="178.3" y="90.7">95</text>
<text x="55.3" y="98.7">17</text>
<text x="55.3" y="101.6">18</text>
<text x="58.9" y="96.4">IO_L43N_GCLK22_IRDY2_3</text>
<text x="58.9" y="99.3">IO_L43P_GCLK23_3</text>
<text x="155.9" y="97">IO_L41P_GCLK9_IRDY1_1</text>
<text x="161.7" y="99.9">IO_L41N_GCLK8_1</text>
<text x="178.3" y="99.3">92</text>
<text x="178.3" y="96.4">93</text>
<text x="13.3" y="102.6">E</text>
<text x="55.3" y="104.5">19</text>
<text x="55.3" y="107.4">20</text>
<text x="58.9" y="102.2">VCCO_3</text>
<text x="58.9" y="105">VCCINT</text>
<text x="58.9" y="107.9">VCCAUX</text>
<text x="169.6" y="105.7">VCCAUX</text>
<text x="172.9" y="102.8">GND</text>
<text x="178.3" y="108">89</text>
<text x="178.3" y="105.1">90</text>
<text x="178.3" y="102.2">91</text>
<text x="265" y="102.6">E</text>
<text x="55.3" y="110.2">21</text>
<text x="55.3" y="113.1">22</text>
<text x="58.9" y="110.8">IO_L42N_GCLK24_3</text>
<text x="58.9" y="113.7">IO_L42P_GCLK25_TRDY2_3</text>
<text x="161.8" y="111.5">IO_L42P_GCLK7_1</text>
<text x="170.4" y="108.6">VCCINT</text>
<text x="178.3" y="113.8">87</text>
<text x="178.3" y="110.9">88</text>
<text x="55.3" y="116">23</text>
<text x="55.3" y="118.9">24</text>
<text x="58.9" y="116.6">IO_L41N_GCLK26_3</text>
<text x="58.9" y="119.5">IO_L41P_GCLK27_3</text>
<text x="155.3" y="114.3">IO_L42N_GCLK6_TRDY1_1</text>
<text x="169.9" y="117.2">VCCO_1</text>
<text x="178.3" y="119.5">85</text>
<text x="178.3" y="116.7">86</text>
<text x="13.3" y="125.7">D</text>
<text x="55.3" y="121.8">25</text>
<text x="55.3" y="124.7">26</text>
<text x="58.9" y="122.4">GND</text>
<text x="58.9" y="125.3">IO_L37N_3</text>
<text x="161.7" y="123">IO_L43N_GCLK4_1</text>
<text x="161.8" y="120.1">IO_L43P_GCLK5_1</text>
<text x="168.2" y="125.9">IO_L45P_1</text>
<text x="178.3" y="125.3">83</text>
<text x="178.3" y="122.4">84</text>
<text x="264.9" y="125.7">D</text>
<text x="55.3" y="127.6">27</text>
<text x="55.3" y="130.4">28</text>
<text x="58.9" y="128.1">IO_L37P_3</text>
<text x="58.9" y="131">VCCINT</text>
<text x="168.1" y="128.8">IO_L45N_1</text>
<text x="168.2" y="131.7">IO_L46P_1</text>
<text x="178.3" y="131.1">81</text>
<text x="178.3" y="128.2">82</text>
<text x="55.3" y="133.3">29</text>
<text x="55.3" y="136.2">30</text>
<text x="58.9" y="133.9">IO_L36N_3</text>
<text x="58.9" y="136.8">IO_L36P_3</text>
<text x="168.1" y="134.5">IO_L46N_1</text>
<text x="168.2" y="137.4">IO_L47P_1</text>
<text x="178.3" y="136.9">79</text>
<text x="178.3" y="134">80</text>
<text x="55.3" y="139.1">31</text>
<text x="55.3" y="142">32</text>
<text x="58.9" y="139.7">VCCO_3</text>
<text x="58.9" y="142.6">IO_L2N_3</text>
<text x="168.1" y="140.3">IO_L47N_1</text>
<text x="172.9" y="143.2">GND</text>
<text x="178.3" y="142.6">77</text>
<text x="178.3" y="139.7">78</text>
<text x="13.3" y="148.8">C</text>
<text x="55.3" y="144.9">33</text>
<text x="55.3" y="147.8">34</text>
<text x="58.9" y="145.5">IO_L2P_3</text>
<text x="58.9" y="148.3">IO_L1N_VREF_3</text>
<text x="161.2" y="149">IO_L74P_AWAKE_1</text>
<text x="169.9" y="146.1">VCCO_1</text>
<text x="178.3" y="148.4">75</text>
<text x="178.3" y="145.5">76</text>
<text x="264.9" y="148.8">C</text>
<text x="55.3" y="150.7">35</text>
<text x="55.3" y="153.5">36</text>
<text x="58.9" y="151.2">IO_L1P_3</text>
<text x="58.9" y="154.1">VCCAUX</text>
<text x="156.9" y="151.9">IO_L74N_DOUT_BUSY_1</text>
<text x="168.5" y="154.8">SUSPEND</text>
<text x="178.3" y="154.2">73</text>
<text x="178.3" y="151.3">74</text>
<text x="67" y="165.8" transform="rotate(-90 67 165.8)">37</text>
<text x="67.5" y="162.2" transform="rotate(-90 67.5 162.2)">PROGRAM_B_2</text>
<text x="69.8" y="165.8" transform="rotate(-90 69.8 165.8)">38</text>
<text x="70.4" y="162.2" transform="rotate(-90 70.4 162.2)">IO_L65N_CSO_B_2</text>
<text x="72.7" y="165.8" transform="rotate(-90 72.7 165.8)">39</text>
<text x="73.3" y="162.2" transform="rotate(-90 73.3 162.2)">IO_L65P_INIT_B_2</text>
<text x="75.6" y="165.8" transform="rotate(-90 75.6 165.8)">40</text>
<text x="76.2" y="162.2" transform="rotate(-90 76.2 162.2)">IO_L64N_D9_2</text>
<text x="78.5" y="165.8" transform="rotate(-90 78.5 165.8)">41</text>
<text x="79.1" y="162.2" transform="rotate(-90 79.1 162.2)">IO_L64P_D8_2</text>
<text x="81.4" y="165.8" transform="rotate(-90 81.4 165.8)">42</text>
<text x="82" y="162.2" transform="rotate(-90 82 162.2)">VCCO_2</text>
<text x="84.3" y="165.8" transform="rotate(-90 84.3 165.8)">43</text>
<text x="84.9" y="162.2" transform="rotate(-90 84.9 162.2)">IO_L62N_D6_2</text>
<text x="87.2" y="165.8" transform="rotate(-90 87.2 165.8)">44</text>
<text x="87.7" y="162.2" transform="rotate(-90 87.7 162.2)">IO_L62P_D5_2</text>
<text x="90.1" y="165.8" transform="rotate(-90 90.1 165.8)">45</text>
<text x="90.6" y="162.2" transform="rotate(-90 90.6 162.2)">IO_L49N_D4_2</text>
<text x="92.9" y="165.8" transform="rotate(-90 92.9 165.8)">46</text>
<text x="93.5" y="162.2" transform="rotate(-90 93.5 162.2)">IO_L49P_D3_2</text>
<text x="95.8" y="165.8" transform="rotate(-90 95.8 165.8)">47</text>
<text x="96.4" y="162.2" transform="rotate(-90 96.4 162.2)">IO_L48N_RDWR_B_VREF_2</text>
<text x="98.7" y="165.8" transform="rotate(-90 98.7 165.8)">48</text>
<text x="99.3" y="162.2" transform="rotate(-90 99.3 162.2)">IO_L48P_D7_2</text>
<text x="101.6" y="165.8" transform="rotate(-90 101.6 165.8)">49</text>
<text x="102.2" y="162.2" transform="rotate(-90 102.2 162.2)">GND</text>
<text x="104.5" y="165.8" transform="rotate(-90 104.5 165.8)">50</text>
<text x="105.1" y="162.2" transform="rotate(-90 105.1 162.2)">IO_L31N_GCLK30_D15_2</text>
<text x="107.4" y="165.8" transform="rotate(-90 107.4 165.8)">51</text>
<text x="107.9" y="162.2" transform="rotate(-90 107.9 162.2)">IO_L31P_GCLK31_D14_2</text>
<text x="110.3" y="165.8" transform="rotate(-90 110.3 165.8)">52</text>
<text x="110.8" y="162.2" transform="rotate(-90 110.8 162.2)">VCCINT</text>
<text x="113.1" y="165.8" transform="rotate(-90 113.1 165.8)">53</text>
<text x="113.7" y="162.2" transform="rotate(-90 113.7 162.2)">VCCAUX</text>
<text x="116" y="165.8" transform="rotate(-90 116 165.8)">54</text>
<text x="116.6" y="162.2" transform="rotate(-90 116.6 162.2)">GND</text>
<text x="118.9" y="165.8" transform="rotate(-90 118.9 165.8)">55</text>
<text x="119.5" y="162.2" transform="rotate(-90 119.5 162.2)">IO_L30N_GCLK0_USERCCLK_2</text>
<text x="121.8" y="165.8" transform="rotate(-90 121.8 165.8)">56</text>
<text x="122.4" y="162.2" transform="rotate(-90 122.4 162.2)">IO_L30P_GCLK1_D13_2</text>
<text x="124.7" y="165.8" transform="rotate(-90 124.7 165.8)">57</text>
<text x="125.3" y="162.2" transform="rotate(-90 125.3 162.2)">IO_L14N_D12_2</text>
<text x="127.6" y="165.8" transform="rotate(-90 127.6 165.8)">58</text>
<text x="128.2" y="162.2" transform="rotate(-90 128.2 162.2)">IO_L14P_D11_2</text>
<text x="130.5" y="165.8" transform="rotate(-90 130.5 165.8)">59</text>
<text x="131" y="162.2" transform="rotate(-90 131 162.2)">IO_L13N_D10_2</text>
<text x="133.3" y="165.8" transform="rotate(-90 133.3 165.8)">60</text>
<text x="133.9" y="162.2" transform="rotate(-90 133.9 162.2)">IO_L13P_M1_2</text>
<text x="136.2" y="165.8" transform="rotate(-90 136.2 165.8)">61</text>
<text x="136.8" y="162.2" transform="rotate(-90 136.8 162.2)">IO_L12N_D2_MISO3_2</text>
<text x="139.1" y="165.8" transform="rotate(-90 139.1 165.8)">62</text>
<text x="139.7" y="162.2" transform="rotate(-90 139.7 162.2)">IO_L12P_D1_MISO2_2</text>
<text x="142" y="165.8" transform="rotate(-90 142 165.8)">63</text>
<text x="142.6" y="162.2" transform="rotate(-90 142.6 162.2)">VCCO_2</text>
<text x="144.9" y="165.8" transform="rotate(-90 144.9 165.8)">64</text>
<text x="145.5" y="162.2" transform="rotate(-90 145.5 162.2)">IO_L3N_MOSI_CSI_B_MISO0_2</text>
<text x="147.8" y="165.8" transform="rotate(-90 147.8 165.8)">65</text>
<text x="148.4" y="162.2" transform="rotate(-90 148.4 162.2)">IO_L3P_D0_DIN_MISO_MISO1_2</text>
<text x="150.7" y="165.8" transform="rotate(-90 150.7 165.8)">66</text>
<text x="151.2" y="162.2" transform="rotate(-90 151.2 162.2)">IO_L2N_CMPMOSI_2</text>
<text x="153.6" y="165.8" transform="rotate(-90 153.6 165.8)">67</text>
<text x="154.1" y="162.2" transform="rotate(-90 154.1 162.2)">IO_L2P_CMPCLK_2</text>
<text x="156.4" y="165.8" transform="rotate(-90 156.4 165.8)">68</text>
<text x="157" y="162.2" transform="rotate(-90 157 162.2)">GND</text>
<text x="159.3" y="165.8" transform="rotate(-90 159.3 165.8)">69</text>
<text x="159.9" y="162.2" transform="rotate(-90 159.9 162.2)">IO_L1N_M0_CMPMISO_2</text>
<text x="162.2" y="165.8" transform="rotate(-90 162.2 165.8)">70</text>
<text x="162.8" y="162.2" transform="rotate(-90 162.8 162.2)">IO_L1P_CCLK_2</text>
<text x="165.1" y="165.8" transform="rotate(-90 165.1 165.8)">71</text>
<text x="165.7" y="162.2" transform="rotate(-90 165.7 162.2)">DONE_2</text>
<text x="168" y="165.8" transform="rotate(-90 168 165.8)">72</text>
<text x="168.6" y="162.2" transform="rotate(-90 168.6 162.2)">CMPCS_B_2</text>
<text x="13.3" y="171.9">B</text>
<text x="265" y="171.9">B</text>
<text x="13.3" y="195">A</text>
<text x="177.8" y="195.7">TITLE</text>
<text x="265" y="195">A</text>
<text x="177.8" y="202.6">PAGE</text>
<text x="177.8" y="199.1">FILE:</text>
<text x="197.4" y="202.6">OF</text>
<text x="218.2" y="202.6">DRAWN BY:</text>
<text x="218.2" y="199.1">REVISION:</text>
<text x="23.8" y="205.3">1</text>
<text x="46.9" y="205.3">2</text>
<text x="70" y="205.3">3</text>
<text x="93.1" y="205.3">4</text>
<text x="116.1" y="205.3">5</text>
<text x="139.2" y="205.3">6</text>
<text x="162.3" y="205.3">7</text>
<text x="185.4" y="205.3">8</text>
<text x="208.5" y="205.3">9</text>
<text x="231.1" y="205.3">10</text>
<text x="254.2" y="205.3">11</text>
</g>
</svg>
